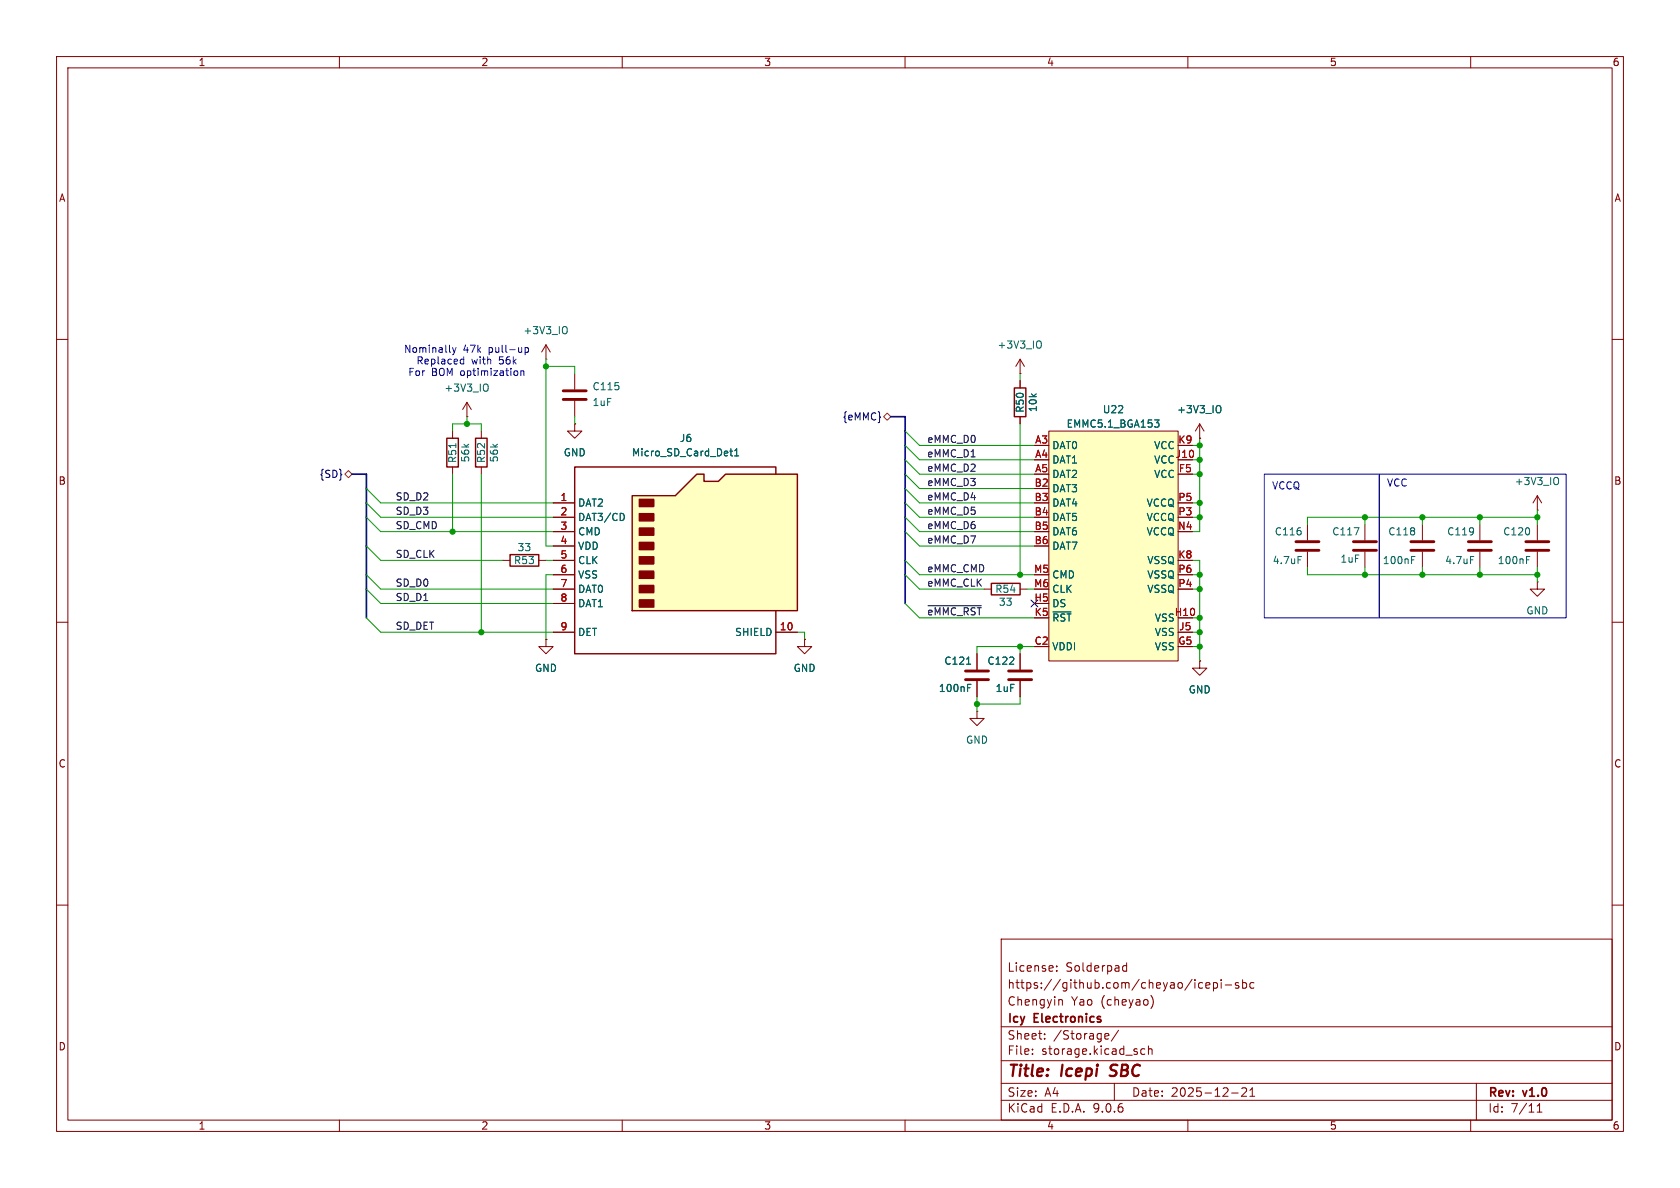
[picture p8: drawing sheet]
<svg xmlns="http://www.w3.org/2000/svg" width="297mm" height="210mm" viewBox="0 0 297 210" stroke-linecap="round" stroke-linejoin="round" font-family="sans-serif">
<g fill="none" stroke="#840000" stroke-width=".18">
<path d="M10 10h277v190h-277zM12 12h273v186h-273zM60 10v2M110 10v2M160 10v2M210 10v2M260 10v2M10 60h2M101.6 66v2.8M101.6 70.9v2.8M285 60h2M10 110h2"/>
<path d="M172.7 115.6v2.8M174 104.1h1.3M180.3 115.6v2.8M180.3 104.1h1.3M285 110h2M172.7 125.7v1.3h1.3l-1.3 1.3-1.3-1.3h1.3M172.7 125.7h.1M172.7 120.4v2.8M180.3 120.4v2.8M10 160h2M177 166h108v32h-108zM186.8 171.6v.1"/>
<path d="M186.8 170.8v.1M187.4 176.7h.2l.2 .2v.8M198.5 171.4l.2 .3 .5-.1M199.2 170.2v1.5M199.2 170.8l-.5-.1-.2 .3M203.5 176.1a1.74 1.74 0 0 1 0 2.2M212.6 173.8l-.4-.1-.3 .3v.4l.1 .2h.6M213.2 174.2l.7-.1-.1-.3-.4-.1-.2 .2v.7h.6M214.5 173.8l.5-.1 .2 .3v.4l-.1 .2h-.6M214.5 173.7v1.5M215.9 173.2v.1M215.9 173.7v1"/>
<path d="M216.6 174.1h1.1M219 173.8l-.4-.1-.2 .2 .1 .2 .5 .2v.3h-.6M219.7 173.8l.4-.1 .3 .3v.4l-.2 .2h-.5M219.7 173.2v1.5M221.7 173.8l-.5-.1-.2 .3v.4l.1 .2h.6M285 160h2M60 198v2M110 198v2M160 198v2M177 194.5h108M177 191.5h108M177 187.5h108"/>
<path d="M177 181.5h108M182.5 186.3v.1M182.5 185.5v.1M184.7 183.6v.1M184.7 182.8v.1M195.4 183.6h.6M195.4 182.8l.4-.1 .2 .4-.7 .1M197 191.5v3M197.7 182.1l-1.2 2M202.4 185.5l-.4-.1-.3 .3v.4l.1 .2h.6M203 185.5l.2-.1 .4 .1 .1 .9M203 184.9v1.5"/>
<path d="M210 198v2M217.7 193.2h1.2M219.5 192.4l.6-.1 .2 .1 .1 .3-.9 1.1h.9M221 193.8h.8M221 192.7l.4-.4v1.5M260 198v2M261 191.5v6.5M271.7 196.6h.9M271.7 195.5l.5-.4v1.5"/>
</g>
<path d="M196.2 190.1l.2 .1M196.5 188.4l-.1 .2v.4" fill="none" stroke="#840000" stroke-width=".4"/>
<path d="M99.6 70.6h4M99.6 69.1h4M170.7 118.6h4.1M178.3 118.6h4.1M170.7 120.1h4.1M178.3 120.1h4.1" fill="none" stroke="#840000" stroke-width=".51"/>
<path d="M170.9 117.4h.7M171.1 121.6h.4M171.1 121h.6" fill="none" stroke="#006464" stroke-width=".18"/>
<path d="M175.3 103.1h5v2.1h-5z" fill="none" stroke="#840000" stroke-width=".25"/>
<path d="M185.4 76.2h22.9v40.6h-22.9z" fill="#ffffc2"/>
<g fill="none" stroke="#840000" stroke-width=".18">
<path d="M85.1 76.2v1.3M96.5 63.5h.1M96.5 61l-.7 1.2M96.5 61l.8 1.2M96.5 61v2.5M101.6 74.9v1.3h1.3l-1.3 1.3-1.3-1.3h1.3M101.6 74.9h.1M180.3 66h.1M180.3 63.5v2.5M180.3 67.3v1.3M180.3 73.7v1.2M180.3 63.5l-.7 1.3"/>
<path d="M180.3 63.5l.8 1.3M185.4 76.2h22.9v40.6h-22.9zM212.1 77.5h.1M212.1 74.9l-.8 1.3M212.1 74.9l.8 1.3M212.1 74.9v2.6M85.1 82.6v1.2M88.9 99.1h1.3M95.2 99.1h1.3M231.1 92.7v2.8M231.1 97.5v2.8M241.3 92.7v2.8"/>
<path d="M241.3 97.5v2.8M208.3 111.8h2.5M212.1 116.8v1.3h1.3l-1.3 1.3-1.3-1.3h1.3M212.1 116.8h.1"/>
</g>
<path d="M100 57.7l.1 .1a.81 .81 0 0 1-.1 1.2M183.8 60.3h.1a.81 .81 0 0 1-.1 1.2M204.1 74.2h.8l-.4 .5 .3 .1 .1 .5-.2 .2h-.4M215.5 71.7l.2 .1a.81 .81 0 0 1-.2 1.2M229.5 98.4h.6M239.4 93.3h.8l-.5 1.3M186.2 108.2h3.1" fill="none" stroke="#006464" stroke-width=".18"/>
<path d="M84.1 77.5h2v5.1h-2zM179.3 68.6h2.1v5.1h-2.1zM90.2 98h5v2.1h-5z" fill="none" stroke="#840000" stroke-width=".25"/>
<path d="M229.1 95.8h4.1M229.1 97.3h4.1M239.3 95.8h4M239.3 97.3h4" fill="none" stroke="#840000" stroke-width=".51"/>
<path d="M111.8 87.6h7.6l3.8-3.8h1.3v1.3h2.5l1.3-1.3h12.7v24.2h-29.2z" fill="#ffffc2"/>
<path d="M79 77.5h2v5.1h-2zM111.8 87.6h7.6l3.8-3.8h1.3v1.3h2.5l1.3-1.3h12.7v24.2h-29.2zM137.2 83.8v-1.2h-35.6v33h35.6v-7.6" fill="none" stroke="#840000" stroke-width=".25"/>
<g fill="#840000" stroke="#840000" stroke-width=".25">
<path d="M113 88.3h2.6v1.2h-2.6z"/>
<path d="M113 90.8h2.6v1.3h-2.6z"/>
<path d="M113 93.3h2.6v1.3h-2.6z"/>
<path d="M113 95.9h2.6v1.3h-2.6z"/>
<path d="M113 98.4h2.6v1.3h-2.6z"/>
<path d="M113 101h2.6v1.2h-2.6z"/>
<path d="M113 103.5h2.6v1.3h-2.6z"/>
<path d="M113 106h2.6v1.3h-2.6z"/>
</g>
<g fill="none" stroke="#840000" stroke-width=".18">
<path d="M80 76.2v1.3M82.5 73.7h.1M82.5 71.1l-.7 1.3M82.5 71.1l.8 1.3M82.5 71.1v2.6M101.6 74.9h.1M180.3 67.3v1.3M180.3 73.7v1.2M212.1 77.5h.1M80 82.6v1.2M97.8 88.9h3.8M97.8 91.4h3.8"/>
<path d="M97.8 94h3.8M97.8 96.5h3.8M97.8 99.1h3.8M251.5 92.7v2.8M251.5 97.5v2.8M261.6 92.7v2.8M261.6 97.5v2.8M271.8 90.2h.1M271.8 87.6l-.8 1.3M271.8 87.6l.7 1.3M271.8 87.6v2.6M271.8 92.7v2.8"/>
<path d="M271.8 97.5v2.8M96.5 113v1.3h1.3l-1.3 1.3-1.3-1.3h1.3M96.5 113h.1M97.8 101.6h3.8M97.8 104.1h3.8M97.8 106.7h3.8M97.8 111.8h3.8M137.2 111.8h3.8M142.2 113v1.3h1.3l-1.3 1.3-1.2-1.3h1.2M142.2 113h.1M172.7 115.6v2.8M180.3 115.6v2.8"/>
<path d="M208.3 111.8h2.5M212.1 116.8h.1M271.8 102.9v1.2h1.2l-1.2 1.3-1.3-1.3h1.3M271.8 102.9h.1M172.7 120.4v2.8M180.3 120.4v2.8"/>
</g>
<g fill="none" stroke="#006464" stroke-width=".18">
<path d="M80.6 78.4v.7M86 67.9l.1 .1a.81 .81 0 0 1-.1 1.2M129 79.7h.5M129.2 79.3v1.1l.3 .2M129.9 79.7l.3-.4v1.3M204.1 74.2h.8l-.4 .5 .3 .1 .1 .5-.2 .2h-.4M215.5 71.7l.2 .1a.81 .81 0 0 1-.2 1.2M110.1 90.8l.3 .5-.3 .7M129.9 80.6h.7M249.5 99h.5M249.5 98.4h.7M260 98.4h.6"/>
<path d="M269.9 99h.4M269.9 98.4h.6M275.2 84.4l.1 .1a.81 .81 0 0 1-.1 1.2M170.9 117.4h.7M186.2 108.2h3.1M171.1 121.6h.4M171.1 121h.6"/>
</g>
<path d="M249.4 97.3h4.1M249.4 95.8h4.1M259.6 97.3h4.1M259.6 95.8h4.1M269.7 97.3h4.1M269.7 95.8h4.1" fill="none" stroke="#840000" stroke-width=".51"/>
<path d="M156.2 73.7l.6-.7 .7 .7-.7 .6zM61 83.8l.6-.6 .6 .6-.6 .7z" fill="none" stroke="#725600" stroke-width=".18"/>
<path d="M164.1 107.1h9.4" fill="none" stroke="#0f0f0f" stroke-width=".18"/>
<path d="M157.5 73.7h2.5v33M62.2 83.8h2.6v25.4" fill="none" stroke="#000084" stroke-width=".3"/>
<g fill="none" stroke="#009600" stroke-width=".18">
<path d="M80 76.2v-1.3h5.1v1.3M82.5 73.7v1.2M96.5 63.5v33h1.3M96.5 64.8h5.1v1.2M101.6 73.7v1.2M160 78.7l2.6 2.6h20.3M160 76.2l2.6 2.5h20.3M180.3 66v1.3M180.3 74.9v26.7M210.8 78.7h1.3M212.1 77.5v16.5h-1.3M64.8 86.4l2.5 2.5h30.5"/>
<path d="M64.8 88.9l2.5 2.5h30.5M64.8 91.4l2.5 2.6h30.5M64.8 96.5l2.5 2.6h21.6M80 83.8v10.2M85.1 83.8v28M96.5 99.1h1.3M160 86.4l2.6 2.5h20.3M160 88.9l2.6 2.5h20.3M160 91.4l2.6 2.6h20.3M160 83.8l2.6 2.6h20.3M160 99.1l2.6 2.5h20.3M160 81.3l2.6 2.5h20.3"/>
<path d="M160 94l2.6 2.5h20.3M210.8 99.1h1.3v17.7M210.8 88.9h1.3M210.8 91.4h1.3M210.8 81.3h1.3M210.8 83.8h1.3M241.3 91.4v1.3M251.5 91.4v1.3M261.6 91.4v1.3M271.8 91.4h-40.7v1.3M271.8 90.2v2.5M64.8 104.1l2.5 2.6h30.5"/>
<path d="M64.8 101.6l2.5 2.5h30.5M64.8 109.2l2.5 2.6h30.5M97.8 101.6h-1.3v11.4M141 111.8h1.2v1.2M160 101.6l2.6 2.5h11.4M160 106.7l2.6 2.5h20.3M180.3 114.3v1.3M181.6 104.1h1.3M182.9 114.3h-10.2v1.3M210.8 104.1h1.3M210.8 101.6h1.3M210.8 109.2h1.3"/>
<path d="M210.8 114.3h1.3M210.8 111.8h1.3M231.1 100.3v1.3h40.7M241.3 100.3v1.3M251.5 100.3v1.3M261.6 100.3v1.3M271.8 100.3v2.6M172.7 123.2v2.5M180.3 123.2v1.3h-7.6"/>
</g>
<path d="M182.3 106.1l1.2 1.2M183.5 106.1l-1.2 1.2" fill="none" stroke="#000084" stroke-width=".18"/>
<g fill="none" stroke="#0000c2" stroke-width=".18">
<path d="M80 61.4l.3 .9M80.3 62.3l-.3 .4M80.6 61.4l-.3 .9M81.5 64.3h.5M81.5 63.6h.5M82 63.1v1.2M91.4 65.6l.1 .2-.1 .5M92.1 65.7l.2-.2 .3 .1v.8M92.1 65.5v.9M92.8 61.4v1.3M92.8 61.5l.4-.1 .2 .3-.1 .5h-.5M223.5 83.8h20.3v25.4h-20.3z"/>
<path d="M243.8 83.8h33.1v25.4h-33.1z"/>
</g>
<g fill="#009600" stroke="#009600" stroke-width=".18">
<circle cx="85.1" cy="111.8" r=".46"/>
<circle cx="80" cy="94" r=".46"/>
<circle cx="212.1" cy="91.4" r=".46"/>
<circle cx="212.1" cy="88.9" r=".46"/>
<circle cx="212.1" cy="101.6" r=".46"/>
<circle cx="212.1" cy="109.2" r=".46"/>
<circle cx="212.1" cy="104.1" r=".46"/>
<circle cx="212.1" cy="111.8" r=".46"/>
<circle cx="212.1" cy="114.3" r=".46"/>
<circle cx="212.1" cy="78.7" r=".46"/>
<circle cx="251.5" cy="91.4" r=".46"/>
<circle cx="261.6" cy="91.4" r=".46"/>
<circle cx="251.5" cy="101.6" r=".46"/>
<circle cx="261.6" cy="101.6" r=".46"/>
<circle cx="271.8" cy="101.6" r=".46"/>
<circle cx="241.3" cy="101.6" r=".46"/>
<circle cx="241.3" cy="91.4" r=".46"/>
<circle cx="271.8" cy="91.4" r=".46"/>
<circle cx="212.1" cy="83.8" r=".46"/>
<circle cx="212.1" cy="81.3" r=".46"/>
<circle cx="180.3" cy="114.3" r=".46"/>
<circle cx="180.3" cy="101.6" r=".46"/>
<circle cx="172.7" cy="124.5" r=".46"/>
<circle cx="96.5" cy="64.8" r=".46"/>
<circle cx="82.5" cy="74.9" r=".46"/>
</g>
<g font-size="2.8" fill="#840000">
<text x="178" y="190.9">Title:</text>
<text x="187.7" y="190.9">Icepi</text>
<text x="197.1" y="190.9">SBC</text>
</g>
<g font-size="2.1" fill="#840000">
<text x="178" y="172">License:</text>
<text x="188.4" y="172">Solderpad</text>
<text x="178" y="178">Chengyin</text>
<text x="178" y="175">https://github.com/cheyao/icepi-sbc</text>
<text x="189.4" y="178">Yao</text>
<text x="194.7" y="178">(cheyao)</text>
<text x="178" y="184">Sheet:</text>
<text x="178" y="181.2">Icy</text>
<text x="182.9" y="181.2">Electronics</text>
<text x="186.2" y="184">/Storage/</text>
<text x="178" y="186.7">File:</text>
<text x="184.1" y="186.7">storage.kicad_sch</text>
<text x="178" y="196.9">KiCad</text>
<text x="178" y="194.1">Size:</text>
<text x="184.7" y="194.1">A4</text>
<text x="185.7" y="196.9">E.D.A.</text>
<text x="193.3" y="196.9">9.0.6</text>
<text x="200" y="194.1">Date:</text>
<text x="207" y="194.1">2025-12-21</text>
<text x="263" y="194.3">Rev:</text>
<text x="263" y="196.9">Id:</text>
<text x="267.1" y="196.9">7/11</text>
<text x="269.4" y="194.3">v1.0</text>
</g>
<g font-size="1.8" fill="#840000">
<text x="35" y="11.9">1</text>
<text x="85" y="11.9">2</text>
<text x="135" y="11.9">3</text>
<text x="185" y="11.9">4</text>
<text x="235" y="11.9">5</text>
<text x="285" y="11.9">6</text>
<text x="10.3" y="35.9">A</text>
<text x="285.3" y="35.9">A</text>
<text x="10.3" y="85.9">B</text>
<text x="285.3" y="85.9">B</text>
<text x="10.3" y="135.9">C</text>
<text x="285.3" y="135.9">C</text>
<text x="10.3" y="185.9">D</text>
<text x="285.3" y="185.9">D</text>
<text x="35" y="199.9">1</text>
<text x="85" y="199.9">2</text>
<text x="135" y="199.9">3</text>
<text x="185" y="199.9">4</text>
<text x="235" y="199.9">5</text>
<text x="285" y="199.9">6</text>
</g>
<g font-size="1.8" fill="#006464">
<text x="92.4" y="59.3">+3V3_IO</text>
<text x="176.2" y="61.8">+3V3_IO</text>
<text x="78.5" y="69.4">+3V3_IO</text>
<text x="104.7" y="69.2">C115</text>
<text x="104.7" y="72">1uF</text>
<text x="181.2" y="73.1" transform="rotate(-90 181.2 73.1)">R50</text>
<text x="183.5" y="72.9" transform="rotate(-90 183.5 72.9)">10k</text>
<text x="188.5" y="75.8">EMMC5.1_BGA153</text>
<text x="194.9" y="73.3">U22</text>
<text x="208" y="73.3">+3V3_IO</text>
<text x="80.9" y="82" transform="rotate(-90 80.9 82)">R51</text>
<text x="83.2" y="81.8" transform="rotate(-90 83.2 81.8)">56k</text>
<text x="86" y="82" transform="rotate(-90 86 82)">R52</text>
<text x="88.2" y="81.8" transform="rotate(-90 88.2 81.8)">56k</text>
<text x="99.6" y="80.9">GND</text>
<text x="111.6" y="80.9">Micro_SD_Card_Det1</text>
<text x="120.1" y="78.3">J6</text>
<text x="185.9" y="79.6">DAT0</text>
<text x="185.9" y="82.1">DAT1</text>
<text x="203.9" y="79.6">VCC</text>
<text x="203.9" y="82.1">VCC</text>
<text x="102.1" y="89.8">DAT2</text>
<text x="185.9" y="84.7">DAT2</text>
<text x="185.9" y="87.2">DAT3</text>
<text x="185.9" y="89.8">DAT4</text>
<text x="202.6" y="89.8">VCCQ</text>
<text x="203.9" y="84.7">VCC</text>
<text x="267.7" y="86">+3V3_IO</text>
<text x="102.1" y="92.3">DAT3/CD</text>
<text x="102.1" y="94.8">CMD</text>
<text x="185.9" y="92.3">DAT5</text>
<text x="185.9" y="94.8">DAT6</text>
<text x="202.6" y="92.3">VCCQ</text>
<text x="202.6" y="94.8">VCCQ</text>
<text x="225.3" y="94.8">C116</text>
<text x="235.4" y="94.8">C117</text>
<text x="245.3" y="94.8">C118</text>
<text x="255.7" y="94.8">C119</text>
<text x="265.7" y="94.8">C120</text>
<text x="90.8" y="99.9">R53</text>
<text x="91.4" y="97.6">33</text>
<text x="102.1" y="97.4">VDD</text>
<text x="102.1" y="99.9">CLK</text>
<text x="185.9" y="97.4">DAT7</text>
<text x="202.7" y="99.9">VSSQ</text>
<text x="224.9" y="99.9">4.7uF</text>
<text x="236.9" y="99.7">1uF</text>
<text x="244.4" y="99.9">100nF</text>
<text x="255.4" y="99.9">4.7uF</text>
<text x="264.7" y="99.9">100nF</text>
<text x="102.1" y="102.5">VSS</text>
<text x="102.1" y="105">DAT0</text>
<text x="102.1" y="107.5">DAT1</text>
<text x="175.9" y="105">R54</text>
<text x="176.5" y="107.3">33</text>
<text x="185.9" y="102.5">CMD</text>
<text x="185.9" y="105">CLK</text>
<text x="185.9" y="107.5">DS</text>
<text x="202.7" y="102.5">VSSQ</text>
<text x="202.7" y="105">VSSQ</text>
<text x="102.1" y="112.6">DET</text>
<text x="129.9" y="112.6">SHIELD</text>
<text x="185.9" y="110.1">~{RST}</text>
<text x="204.1" y="110.1">VSS</text>
<text x="204.1" y="112.6">VSS</text>
<text x="269.7" y="108.8">GND</text>
<text x="94.5" y="119">GND</text>
<text x="140.2" y="119">GND</text>
<text x="166.8" y="117.7">C121</text>
<text x="174.5" y="117.7">C122</text>
<text x="185.9" y="115.2">VDDI</text>
<text x="204.1" y="115.2">VSS</text>
<text x="165.9" y="122.5">100nF</text>
<text x="175.9" y="122.5">1uF</text>
<text x="210.1" y="122.8">GND</text>
<text x="170.7" y="131.7">GND</text>
</g>
<g font-size="1.8" fill="#0000c2">
<text x="71.3" y="62.6">Nominally</text>
<text x="73.5" y="64.6">Replaced</text>
<text x="81.9" y="62.6">47k</text>
<text x="83.3" y="64.6">with</text>
<text x="86.5" y="62.6">pull-up</text>
<text x="88.3" y="64.6">56k</text>
<text x="72.1" y="66.7">For</text>
<text x="76.3" y="66.7">BOM optimization</text>
<text x="224.8" y="86.7">VCCQ</text>
<text x="245.1" y="86.2">VCC</text>
</g>
<g font-size="1.8" fill="#000084">
<text x="148.9" y="74.5">{eMMC}</text>
<text x="56.4" y="84.7">{SD}</text>
</g>
<g font-size="1.8" fill="#0f0f0f">
<text x="163.8" y="80.9">eMMC_D1</text>
<text x="163.8" y="78.4">eMMC_D0</text>
<text x="163.8" y="83.5">eMMC_D2</text>
<text x="69.8" y="88.6">SD_D2</text>
<text x="163.8" y="86">eMMC_D3</text>
<text x="163.8" y="88.6">eMMC_D4</text>
<text x="69.8" y="91.1">SD_D3</text>
<text x="69.8" y="93.6">SD_CMD</text>
<text x="163.8" y="93.6">eMMC_D6</text>
<text x="163.8" y="91.1">eMMC_D5</text>
<text x="69.8" y="98.7">SD_CLK</text>
<text x="163.8" y="101.3">eMMC_CMD</text>
<text x="163.8" y="96.2">eMMC_D7</text>
<text x="69.8" y="103.8">SD_D0</text>
<text x="69.8" y="106.3">SD_D1</text>
<text x="163.8" y="103.8">eMMC_CLK</text>
<text x="69.8" y="111.4">SD_DET</text>
<text x="163.8" y="108.9">~{eMMC_RST}</text>
</g>
<g font-size="1.8" fill="#a90000">
<text x="182.9" y="78.5">A3</text>
<text x="182.9" y="81">A4</text>
<text x="182.9" y="83.6">A5</text>
<text x="207.8" y="81">J10</text>
<text x="208.2" y="78.5">K9</text>
<text x="208.3" y="83.6">F5</text>
<text x="99" y="88.6">1</text>
<text x="182.8" y="86.1">B2</text>
<text x="182.8" y="88.6">B3</text>
<text x="208.2" y="88.6">P5</text>
<text x="99" y="91.2">2</text>
<text x="99" y="93.7">3</text>
<text x="182.8" y="91.2">B4</text>
<text x="182.8" y="93.7">B5</text>
<text x="208.2" y="93.7">N4</text>
<text x="208.2" y="91.2">P3</text>
<text x="99" y="96.3">4</text>
<text x="99" y="98.8">5</text>
<text x="99" y="101.3">6</text>
<text x="182.7" y="101.3">M5</text>
<text x="182.8" y="96.3">B6</text>
<text x="208.2" y="98.8">K8</text>
<text x="208.2" y="101.3">P6</text>
<text x="99" y="103.9">7</text>
<text x="99" y="106.4">8</text>
<text x="182.7" y="103.9">M6</text>
<text x="182.8" y="106.4">H5</text>
<text x="208.2" y="103.9">P4</text>
<text x="99" y="111.5">9</text>
<text x="137.8" y="111.5">10</text>
<text x="182.8" y="109">K5</text>
<text x="207.6" y="109">H10</text>
<text x="208.4" y="111.5">J5</text>
<text x="182.8" y="114">C2</text>
<text x="208.2" y="114">G5</text>
</g>
</svg>
